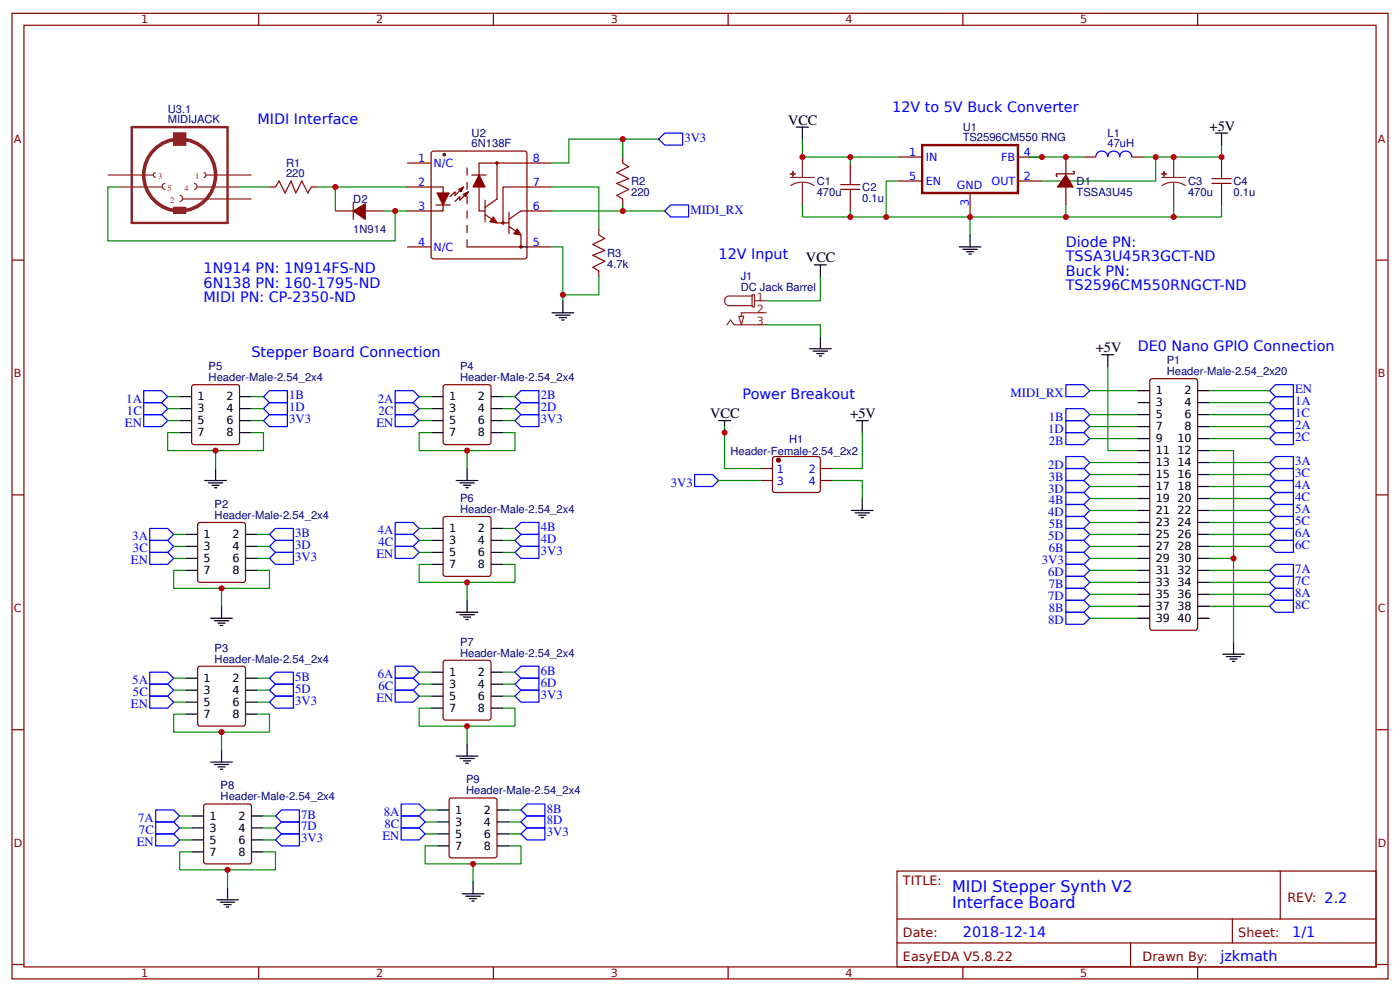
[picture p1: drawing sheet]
<svg xmlns="http://www.w3.org/2000/svg" width="309mm" height="219mm" viewBox="0 0 309 219" stroke-linecap="round" stroke-linejoin="round" font-family="sans-serif">
<g fill="none" stroke="#800" stroke-width=".26">
<path d="M2.6 2.9h304.1v213.3h-304.1zM5.3 5.6h298.7v207.9h-298.7zM57.1 2.9v2.7M109 2.9v2.7M160.9 2.9v2.7M212.7 2.9v2.7M264.6 2.9v2.7M90 36h5.2M95.3 33.6l.5-.2h20.1l.4 .2 .1 23-.2 .5-20.4 .1-.5-.3zM104.2 38.7h3.2M109.8 36v7.9M121.7 36h-15.9v10.6h1.4"/>
<path d="M137.6 34.7v1.3M187.9 36v2.7M198.4 34.7h5.3M198.4 40h5.3M224.9 34.7h5.3M224.9 40h5.3M235.5 34.7v4M237.1 37.9h.2v.5h-3.9v.5h.2M239.4 34.7h2.7M250 34.7h2.7M269.9 34.7v2.6M2.6 57.4h2.7"/>
<path d="M59.5 41.3h1.4M68.8 41.3h1.3M74.1 46.6h4M78.1 44.7v3.7M80.7 46.6h4M90 41.3h7.9v5.3h-7.9M90 54.5h5.2M96.3 45.3h3.2M102.4 41.3l-1.9 1.9v-.8l-1 1M103.5 42.4l-1.9 1.8v-.8l-1.1 1.1M115.1 51.9v2.6h-11.9M115.1 46.6h6.6"/>
<path d="M116.4 54.5h5.3M121.7 41.3h-10.6v7.9M132.3 50.6v1.3M132.3 59.8v1.3M137.6 43.9v1.4M187.9 43.9v2.7M214.3 42.6v5.3M235.5 41.3v4M269.9 42.6v2.7M304 57.4h2.7M42.4 85.2l.5-.2h9.5l.4 .2 .1 12.5-.2 .4-9.8 .1-.5-.3zM98.2 85h9.7l.5 .2 .1 12.5-.3 .4-9.8 .1-.4-.3-.1-12.4z"/>
<path d="M254.1 83.9l.4-.3h9.6l.4 .3 .1 .3v54.5l-.1 .2-.4 .3h-9.6l-.4-.3-.1-.2zM2.6 109.3h2.7M43.9 115.5l9.8-.1 .5 .2v12.5l-.2 .4-9.8 .1-.5-.2v-12.5zM98.2 114.1h9.7l.5 .2 .1 12.5-.3 .4-9.8 .1-.4-.3-.1-12.4zM168 103.5h2.7M168 106.1h2.7M170.9 100.9h10.1l.2 .5v7.1l-.5 .3-9.8-.1-.2-.5v-6.8zM181.2 103.5h2.7M181.2 106.1h2.7M304 109.3h2.7M43.9 147.2l9.8-.1 .5 .3v12.4l-.2 .5-9.8 .1-.5-.3v-12.4zM98.2 145.9l9.7-.1 .5 .3 .1 12.4-.3 .5h-9.8l-.4-.2-.1-12.5z"/>
<path d="M2.6 161.2h2.7M45.2 177.6h9.8l.5 .2 .1 12.5-.3 .4-9.8 .1-.4-.3-.1-12.4zM99.5 176.3l9.8-.1 .4 .3 .1 12.4-.3 .5-9.8 .1-.4-.3-.1-12.4zM304 161.2h2.7M198.2 192.4h105.8v21.1h-105.8zM282.8 192.4v10.6M2.6 213h2.7M57.1 213.5v2.7M109 213.5v2.7M160.9 213.5v2.7M198.2 203h105.8M198.2 208.3h105.8"/>
<path d="M212.7 213.5v2.7M249.8 208.3v5.2M264.6 213.5v2.7M272.3 203v5.3M304 213h2.7"/>
<circle cx="109.8" cy="36" r=".26"/>
<circle cx="111.1" cy="49.2" r=".26"/>
<circle cx="115.1" cy="54.5" r=".26"/>
</g>
<path d="M203.7 32h21.2v10.6h-21.2z" fill="none" stroke="#800" stroke-width=".53"/>
<g fill="none" stroke="#000" stroke-width=".26">
<path d="M175.9 28.1h2.7M177.3 28.1v2.6M268.6 29.4h2.6M269.9 29.4v2.6M115.1 54.5h1.3M179.9 58.5h2.7M181.2 58.5v2.6M211.9 54.5h4.8M212.7 55.1h3.2M213.5 55.6h1.6M214 56.1h.6M214.3 51.9v2.6"/>
<path d="M122 69.1h4.7M122.8 69.6h3.1M123.6 70.1h1.5M124.1 70.7h.5M124.4 66.4v2.7M178.9 77h4.7M179.7 77.5h3.1M180.4 78.1h1.6M181 78.6h.5M181.2 74.4v2.6M243.4 78.3h2.7M244.7 78.3v2.7"/>
<path d="M39.7 87.6h2.6M39.7 90.2h2.6M39.7 92.9h2.6M39.7 95.5h2.6M52.9 87.6h2.7M52.9 90.2h2.7M52.9 92.9h2.7M52.9 95.5h2.7M95.2 87.6h2.7M95.2 90.2h2.7M95.2 92.9h2.7M95.2 95.5h2.7"/>
<path d="M108.5 87.6h2.6M108.5 90.2h2.6M108.5 92.9h2.6M108.5 95.5h2.6M158.7 92.9h2.7M160.1 92.9v2.6M189.2 92.9h2.6M190.5 92.9v2.6M251.4 86.3h2.6M251.4 88.9h2.6M251.4 91.6h2.6M251.4 94.2h2.6"/>
<path d="M251.4 96.9h2.6M251.4 99.5h2.6M264.6 86.3h2.6M264.6 88.9h2.6M264.6 91.6h2.6M264.6 94.2h2.6M264.6 96.9h2.6M264.6 99.5h2.6M41 118h2.7M45.2 106.1h4.8M46 106.7h3.2M46.8 107.2h1.6"/>
<path d="M47.4 107.7h.5M47.6 103.5v2.6M54.2 118h2.7M95.2 116.7h2.7M95.2 119.4h2.7M100.8 106.1h4.8M101.6 106.7h3.2M102.4 107.2h1.6M102.9 107.7h.6M103.2 103.5v2.6M108.5 116.7h2.6M108.5 119.4h2.6"/>
<path d="M188.1 112.7h4.8M188.9 113.3h3.2M189.7 113.8h1.6M190.2 114.3h.6M190.5 110.1v2.6M251.4 102.2h2.6M251.4 104.8h2.6M251.4 107.4h2.6M251.4 110.1h2.6M251.4 112.7h2.6M251.4 115.4h2.6M251.4 118h2.6"/>
<path d="M264.6 102.2h2.6M264.6 104.8h2.6M264.6 107.4h2.6M264.6 110.1h2.6M264.6 112.7h2.6M264.6 115.4h2.6M264.6 118h2.6M41 120.7h2.7M41 123.3h2.7M41 126h2.7M46.6 136.6h4.7M47.4 137.1h3.1"/>
<path d="M48.2 137.6h1.5M48.7 138.1h.5M48.9 133.9v2.7M54.2 120.7h2.7M54.2 123.3h2.7M54.2 126h2.7M95.2 122h2.7M95.2 124.6h2.7M100.8 135.2h4.8M101.6 135.8h3.2M102.4 136.3h1.6M102.9 136.8h.6"/>
<path d="M103.2 132.6v2.6M108.5 122h2.6M108.5 124.6h2.6M251.4 120.7h2.6M251.4 123.3h2.6M251.4 126h2.6M251.4 128.6h2.6M251.4 131.3h2.6M251.4 133.9h2.6M251.4 136.6h2.6M264.6 120.7h2.6M264.6 123.3h2.6"/>
<path d="M264.6 126h2.6M264.6 128.6h2.6M264.6 131.3h2.6M264.6 133.9h2.6M264.6 136.6h2.6M41 149.8h2.7M41 152.4h2.7M41 155.1h2.7M41 157.7h2.7M54.2 149.8h2.7M54.2 152.4h2.7M54.2 155.1h2.7"/>
<path d="M54.2 157.7h2.7M95.2 148.5h2.7M95.2 151.1h2.7M95.2 153.7h2.7M95.2 156.4h2.7M108.5 148.5h2.6M108.5 151.1h2.6M108.5 153.7h2.6M108.5 156.4h2.6M270.1 144.5h4.8M270.9 145h3.2M271.7 145.5h1.6"/>
<path d="M272.3 146.1h.5M272.5 141.8v2.7M46.6 168.3h4.7M47.4 168.8h3.1M48.2 169.4h1.5M48.7 169.9h.5M48.9 165.7v2.6M96.6 178.9h2.6M100.8 167h4.8M101.6 167.5h3.2M102.4 168h1.6M102.9 168.6h.6"/>
<path d="M103.2 164.3v2.7M109.8 178.9h2.6M42.3 180.2h2.7M42.3 182.9h2.7M42.3 185.5h2.7M42.3 188.1h2.7M47.9 198.7h4.8M48.7 199.3h3.2M49.5 199.8h1.6M50.3 196.1v2.6M55.6 180.2h2.6M55.6 182.9h2.6"/>
<path d="M55.6 185.5h2.6M55.6 188.1h2.6M96.6 181.5h2.6M96.6 184.2h2.6M96.6 186.8h2.6M102.1 197.4h4.8M102.9 197.9h3.2M103.7 198.5h1.6M104.2 199h.6M104.5 194.8v2.6M109.8 181.5h2.6M109.8 184.2h2.6"/>
<path d="M109.8 186.8h2.6M50 200.3h.5"/>
</g>
<g fill="none" stroke="#080" stroke-width=".26">
<path d="M137.6 34.7v-4h-11.9v5.3h-4M137.6 30.7h7.9M177.3 30.7v4h21.1M187.9 34.7v1.3M198.4 40h-2.6v7.9h18.5v4M227.5 34.7h11.9M255.3 34.7v5.3h-25.1M269.9 32v2.7h-17.2M26.5 41.3h-2.7v11.9h63.5v-6.6M52.9 41.3h6.6M70.1 41.3h19.9M74.1 41.3v5.3"/>
<path d="M84.7 46.6h5.3M121.7 54.5h2.7v11.9M121.7 41.3h10.6v9.3M137.6 45.3v1.3h-15.9M137.6 46.6h9.2M177.3 45.3v2.6h18.5M187.9 46.6v1.3M235.5 45.3v2.6M259.3 45.3v2.6M269.9 45.3v2.6h-55.6M132.3 61.1v4h-7.9M169.3 71.7h11.9v2.7"/>
<path d="M181.2 61.1v5.3h-11.9M37 92.9h2.7M37 90.2h2.7M37 87.6h2.7M39.7 95.5h-2.7v4h21.2v-4h-2.6M47.6 99.5v4M55.6 92.9h2.6M55.6 90.2h2.6M55.6 87.6h2.6M92.6 92.9h2.6M92.6 90.2h2.6M92.6 87.6h2.6"/>
<path d="M95.2 95.5h-2.6v4h21.2v-4h-2.7M103.2 99.5v4M111.1 92.9h2.7M111.1 90.2h2.7M111.1 87.6h2.7M160.1 94.2v9.3h7.9M190.5 95.5v8h-6.6M240.8 96.9h10.6M240.8 94.2h10.6M240.8 91.6h10.6M240.8 86.3h10.6M244.7 81v18.5h6.7"/>
<path d="M267.2 99.5h5.3v42.3M267.2 96.9h13.3M267.2 94.2h13.3M267.2 91.6h13.3M267.2 86.3h13.3M267.2 88.9h13.3M38.4 118h2.6M56.9 118h2.6M92.6 119.4h2.6M92.6 116.7h2.6M111.1 119.4h2.7M111.1 116.7h2.7"/>
<path d="M158.7 106.1h9.3M183.9 106.1h6.6v4M240.8 118h10.6M240.8 115.4h10.6M240.8 112.7h10.6M240.8 110.1h10.6M240.8 107.4h10.6M240.8 104.8h10.6M240.8 102.2h10.6M267.2 118h13.3M267.2 115.4h13.3M267.2 112.7h13.3"/>
<path d="M267.2 110.1h13.3M267.2 107.4h13.3M267.2 104.8h13.3M267.2 102.2h13.3M38.4 123.3h2.6M38.4 120.7h2.6M41 126h-2.6v3.9h21.1v-3.9h-2.6M48.9 129.9v4M56.9 123.3h2.6M56.9 120.7h2.6M92.6 122h2.6M95.2 124.6h-2.6v4h21.2v-4h-2.7"/>
<path d="M103.2 128.6v4M111.1 122h2.7M240.8 123.3h10.6M240.8 136.6h10.6M240.8 133.9h10.6M240.8 131.3h10.6M240.8 128.6h10.6M240.8 126h10.6M240.8 120.7h10.6M267.2 123.3h5.3M267.2 133.9h13.3M267.2 131.3h13.3"/>
<path d="M267.2 128.6h13.3M267.2 126h13.3M267.2 120.7h13.3M38.4 155.1h2.6M38.4 152.4h2.6M38.4 149.8h2.6M41 157.7h-2.6v4h21.1v-4h-2.6M56.9 155.1h2.6M56.9 152.4h2.6M56.9 149.8h2.6M92.6 153.7h2.6M92.6 151.1h2.6"/>
<path d="M92.6 148.5h2.6M95.2 156.4h-2.6v4h21.2v-4h-2.7M111.1 153.7h2.7M111.1 151.1h2.7M111.1 148.5h2.7M48.9 161.7v4M93.9 178.9h2.7M103.2 160.4v3.9M112.4 178.9h2.7M39.7 185.5h2.6M39.7 182.9h2.6M39.7 180.2h2.6"/>
<path d="M42.3 188.1h-2.6v4h21.2v-4h-2.7M50.3 192.1v4M58.2 185.5h2.7M58.2 182.9h2.7M58.2 180.2h2.7M93.9 184.2h2.7M93.9 181.5h2.7M96.6 186.8h-2.7v4h21.2v-4h-2.7M104.5 190.8v4M112.4 184.2h2.7M112.4 181.5h2.7"/>
</g>
<g fill="none" stroke="#8d2323" stroke-width=".26">
<path d="M23.8 38.7h10.1M34.4 38.1l-.3 .1-.2 .6 .2 .3 .3 .1M38.4 29.4h2.6v2.6h-2.6zM45 38.1l.3 .1 .2 .6-.2 .3-.3 .1M45.5 38.7h10.1M174.6 39.2h5.3M177.3 34.7v4.5M256.6 39.2h5.3M259.3 34.7v4.5M26.5 41.3h9.2M36.5 40.5a.66 .66 0 0 0-.6 .7 .66 .66 0 0 0 .6 .6M39.7 43.2a.66 .66 0 0 1 .6 .6 .66 .66 0 0 1-.6 .7"/>
<path d="M40.2 43.9h15.4M42.9 40.5a.66 .66 0 0 1 .6 .7 .66 .66 0 0 1-.6 .6M43.7 41.3h9.2M177.3 40.2l1.4 .2 1.2 .6M177.3 40.2l-1.4 .2-1.3 .6M177.3 40.2v5.1M259.3 40.2l1.4 .2 1.2 .6M259.3 40.2l-1.4 .2-1.3 .6M259.3 40.2v5.1M160.6 71.7l.8-1 .8 1h7.1M163.2 69.9h1.1l-.5 1.8zM166.2 65.4h-5.1a1.06 1.06 0 0 0-1 1 1.06 1.06 0 0 0 1 1.1h5.1"/>
<path d="M166.2 65.1h.5v2.7h-.5zM166.7 66.4h2.6M169.3 69.1h-5.5v.8"/>
</g>
<g fill="#8d2323" stroke="#8d2323" stroke-width=".26">
<path d="M174.6 38.4h1.1z"/>
<path d="M175.2 37.9v1z"/>
<path d="M256.6 38.4h1.1z"/>
<path d="M257.2 37.9v1z"/>
<path d="M38.4 29.4h2.6v2.6h-2.6z"/>
<path d="M38.4 45.8h2.6v1.3h-2.6z"/>
</g>
<g fill="none" stroke="#a00000" stroke-width=".26">
<path d="M137.6 36l1.3 .8-2.6 1.3 2.6 1.3-2.6 1.1 2.6 1.3-2.6 1.4 1.3 .7M187.9 38.7v2.1M267.8 39.4h4.2M269.9 37.3v2.1M60.9 41.3l.7-1.3 1.4 2.6 1.3-2.6 1.1 2.6 1.3-2.6 1.3 2.6 .8-1.3M107.2 44.2v4.8M107.2 47.4l1.5 1M109.8 43.9l-2.6 1.9M109.8 49.2h2.6M112.4 50l1.6 1.1M112.4 46.9v4.7M115.1 46.6l-2.7 1.8"/>
<path d="M132.3 51.9l1.3 .8-2.6 1.3 2.6 1.3-2.6 1.1 2.6 1.3-2.6 1.3 1.3 .8M185.7 40.8h4.3M185.7 41.8h4.3M187.9 41.8v2.1M267.8 40.5h4.2M269.9 40.5v2.1"/>
</g>
<g fill="#800" stroke="#800" stroke-width=".26">
<path d="M235.5 38.7l1.6 2.6h-3.5z"/>
<path d="M96.6 42.6h2.6l-1.3 2.7z"/>
<path d="M102.4 42.9l1.1-.5-.6 1z"/>
<path d="M101.3 41.8l1.1-.5-.5 1.1z"/>
<path d="M105.8 38.7l1.4 2.6h-2.7z"/>
<path d="M78.1 46.6l2.6-1.6v3.4z"/>
<circle cx="98.2" cy="34.2" r=".26"/>
<circle cx="172" cy="101.6" r=".4"/>
</g>
<g fill="none" stroke="#00f" stroke-width=".26">
<path d="M145.5 30.7l1.3-1.3h4v2.6h-4zM242.1 34.7a1.32 1.32 0 0 1 1.3-1.3 1.32 1.32 0 0 1 1.3 1.3 1.32 1.32 0 0 1 1.4-1.3 1.32 1.32 0 0 1 1.3 1.3 1.32 1.32 0 0 1 1.3-1.3 1.32 1.32 0 0 1 1.3 1.3M146.8 46.6l1.4-1.3h3.9v2.6h-3.9zM31.7 91.6h4l1.3 1.3-1.3 1.3h-4zM31.7 88.9h4l1.3 1.3-1.3 1.4h-4zM31.7 86.3h4l1.3 1.3-1.3 1.3h-4zM58.2 87.6l1.3-1.3h4v2.6h-4zM58.2 92.9l1.3-1.3h4v2.6h-4zM59.5 88.9h4v2.7h-4l-1.3-1.4zM87.3 91.6h4l1.3 1.3-1.3 1.3h-4zM87.3 88.9h4l1.3 1.3-1.3 1.4h-4zM87.3 86.3h4l1.3 1.3-1.3 1.3h-4z"/>
<path d="M113.8 92.9l1.3-1.3h4v2.6h-4zM115.1 86.3h4v2.6h-4l-1.3-1.3zM115.1 88.9h4v2.7h-4l-1.3-1.4zM235.5 85h3.9l1.4 1.3-1.4 1.3h-3.9zM235.5 90.2h3.9l1.4 1.4-1.4 1.3h-3.9zM235.5 92.9h3.9l1.4 1.3-1.4 1.3h-3.9zM235.5 95.5h3.9l1.4 1.4-1.4 1.3h-3.9zM280.5 96.9l1.3-1.4h4v2.7h-4zM280.5 94.2l1.3-1.3h4v2.6h-4zM280.5 91.6l1.3-1.4h4v2.7h-4zM280.5 88.9l1.3-1.3h4v2.6h-4zM280.5 86.3l1.3-1.3h4v2.6h-4z"/>
<path d="M33.1 119.4h3.9l1.4 1.3-1.4 1.3h-3.9zM33.1 116.7h3.9l1.4 1.3-1.4 1.4h-3.9zM59.5 118l1.4-1.3h3.9v2.7h-3.9zM87.3 118h4l1.3 1.4-1.3 1.3h-4zM87.3 115.4h4l1.3 1.3-1.3 1.3h-4zM113.8 116.7l1.3-1.3h4v2.6h-4zM113.8 119.4l1.3-1.4h4v2.7h-4zM153.5 104.8h3.9l1.3 1.3-1.3 1.3h-3.9zM235.5 100.8h3.9l1.4 1.4-1.4 1.3h-3.9zM235.5 103.5h3.9l1.4 1.3-1.4 1.3h-3.9zM235.5 106.1h3.9l1.4 1.3-1.4 1.4h-3.9zM235.5 108.8h3.9l1.4 1.3-1.4 1.3h-3.9z"/>
<path d="M235.5 111.4h3.9l1.4 1.3-1.4 1.4h-3.9zM235.5 114.1h3.9l1.4 1.3-1.4 1.3h-3.9zM235.5 116.7h3.9l1.4 1.3-1.4 1.4h-3.9zM235.5 119.4h3.9l1.4 1.3-1.4 1.3h-3.9zM280.5 118l1.3-1.3h4v2.7h-4zM280.5 115.4l1.3-1.3h4v2.6h-4zM280.5 112.7l1.3-1.3h4v2.7h-4zM280.5 110.1l1.3-1.3h4v2.6h-4zM280.5 107.4l1.3-1.3h4v2.7h-4zM280.5 104.8l1.3-1.3h4v2.6h-4zM280.5 102.2l1.3-1.4h4v2.7h-4zM33.1 122h3.9l1.4 1.3-1.4 1.3h-3.9z"/>
<path d="M59.5 120.7l1.4-1.3h3.9v2.6h-3.9zM59.5 123.3l1.4-1.3h3.9v2.6h-3.9zM87.3 120.7h4l1.3 1.3-1.3 1.3h-4zM115.1 120.7h4v2.6h-4l-1.3-1.3zM235.5 122h3.9l1.4 1.3-1.4 1.3h-3.9zM235.5 124.6h3.9l1.4 1.4-1.4 1.3h-3.9zM235.5 127.3h3.9l1.4 1.3-1.4 1.3h-3.9zM235.5 129.9h3.9l1.4 1.4-1.4 1.3h-3.9zM235.5 132.6h3.9l1.4 1.3-1.4 1.3h-3.9zM235.5 135.2h3.9l1.4 1.4-1.4 1.3h-3.9zM280.5 133.9l1.3-1.3h4v2.6h-4zM280.5 131.3l1.3-1.4h4v2.7h-4z"/>
<path d="M280.5 128.6l1.3-1.3h4v2.6h-4zM280.5 126l1.3-1.4h4v2.7h-4zM280.5 120.7l1.3-1.3h4v2.6h-4zM33.1 153.7h3.9l1.4 1.4-1.4 1.3h-3.9zM33.1 151.1h3.9l1.4 1.3-1.4 1.3h-3.9zM33.1 148.5h3.9l1.4 1.3-1.4 1.3h-3.9zM59.5 152.4l1.4-1.3h3.9v2.6h-3.9zM59.5 155.1l1.4-1.4h3.9v2.7h-3.9zM60.9 148.5h3.9v2.6h-3.9l-1.4-1.3zM87.3 152.4h4l1.3 1.3-1.3 1.4h-4zM87.3 149.8h4l1.3 1.3-1.3 1.3h-4zM87.3 147.1h4l1.3 1.4-1.3 1.3h-4z"/>
<path d="M113.8 148.5l1.3-1.4h4v2.7h-4zM113.8 151.1l1.3-1.3h4v2.6h-4zM115.1 152.4h4v2.7h-4l-1.3-1.4zM34.4 178.9h4l1.3 1.3-1.3 1.3h-4zM88.6 177.6h4l1.3 1.3-1.3 1.3h-4zM115.1 178.9l1.3-1.3h4v2.6h-4zM34.4 184.2h4l1.3 1.3-1.3 1.3h-4zM34.4 181.5h4l1.3 1.4-1.3 1.3h-4zM60.9 180.2l1.3-1.3h3.9v2.6h-3.9zM60.9 182.9l1.3-1.4h3.9v2.7h-3.9zM60.9 185.5l1.3-1.3h3.9v2.6h-3.9zM88.6 182.9h4l1.3 1.3-1.3 1.3h-4z"/>
<path d="M88.6 180.2h4l1.3 1.3-1.3 1.4h-4zM115.1 181.5l1.3-1.3h4v2.7h-4zM115.1 184.2l1.3-1.3h4v2.6h-4z"/>
</g>
<g fill="#a00000" stroke="#a00000" stroke-width=".26">
<path d="M109 47.9l.8 1.3-1.6-.2z"/>
<path d="M114.3 50.6l.8 1.3-1.6-.3z"/>
</g>
<path d="M103.2 54.5v-18.5" fill="none" stroke="#800" stroke-width=".26" stroke-dasharray="1.6 1.6"/>
<path d="M29.1 28.1h21.2v21.1h-21.2z" fill="none" stroke="#8d2323" stroke-width=".53"/>
<circle cx="39.7" cy="38.7" r="7.9" fill="none" stroke="#8d2323" stroke-width=".79" stroke-linecap="butt"/>
<g fill="#c00">
<circle cx="259.3" cy="47.9" r=".66"/>
<circle cx="235.5" cy="47.9" r=".66"/>
<circle cx="187.9" cy="34.7" r=".66"/>
<circle cx="160.1" cy="95.5" r=".66"/>
<circle cx="50.3" cy="192.1" r=".66"/>
<circle cx="103.2" cy="128.6" r=".66"/>
<circle cx="48.9" cy="161.7" r=".66"/>
<circle cx="47.6" cy="99.5" r=".66"/>
<circle cx="272.5" cy="123.3" r=".66"/>
<circle cx="87.3" cy="46.6" r=".66"/>
<circle cx="137.6" cy="46.6" r=".66"/>
<circle cx="124.4" cy="65.1" r=".66"/>
<circle cx="230.2" cy="34.7" r=".66"/>
<circle cx="195.8" cy="47.9" r=".66"/>
<circle cx="177.3" cy="34.7" r=".66"/>
<circle cx="214.3" cy="47.9" r=".66"/>
<circle cx="235.5" cy="34.7" r=".66"/>
<circle cx="74.1" cy="41.3" r=".66"/>
<circle cx="137.6" cy="30.7" r=".66"/>
<circle cx="48.9" cy="129.9" r=".66"/>
<circle cx="103.2" cy="99.5" r=".66"/>
<circle cx="103.2" cy="160.4" r=".66"/>
<circle cx="104.5" cy="190.8" r=".66"/>
<circle cx="187.9" cy="47.9" r=".66"/>
<circle cx="269.9" cy="34.7" r=".66"/>
<circle cx="259.3" cy="34.7" r=".66"/>
<circle cx="255.3" cy="34.7" r=".66"/>
</g>
<g font-size="3.5" fill="#00f">
<text x="210.3" y="196.9">MIDI Stepper Synth V2</text>
<text x="210.3" y="200.4">Interface Board</text>
</g>
<g font-size="3.2" fill="#00f">
<text x="56.9" y="27.3">MIDI Interface</text>
<text x="197.1" y="24.6">12V to 5V Buck Converter</text>
<text x="158.7" y="57.2">12V Input</text>
<text x="235.5" y="54.5">Diode PN:</text>
<text x="235.5" y="57.7">TSSA3U45R3GCT-ND</text>
<text x="45" y="60.4">1N914 PN: 1N914FS-ND</text>
<text x="45" y="63.5">6N138 PN: 160-1795-ND</text>
<text x="235.5" y="60.9">Buck PN:</text>
<text x="235.5" y="64.1">TS2596CM550RNGCT-ND</text>
<text x="45" y="66.7">MIDI PN: CP-2350-ND</text>
<text x="251.4" y="77.5">DE0 Nano GPIO Connection</text>
<text x="55.6" y="78.9">Stepper Board Connection</text>
<text x="164" y="88.1">Power Breakout</text>
<text x="212.7" y="206.9">2018-12-14</text>
<text x="285.5" y="206.9">1/1</text>
<text x="269.6" y="212.2">jzkmath</text>
</g>
<g font-size="3.2">
<text x="174.1" y="27.5">VCC</text>
<text x="267.2" y="28.9">+5V</text>
<text x="178.1" y="58">VCC</text>
<text x="242.1" y="77.8">+5V</text>
<text x="156.9" y="92.4">VCC</text>
<text x="187.9" y="92.4">+5V</text>
</g>
<g font-size="2.8" fill="#00f">
<text x="151.2" y="31.3">3V3</text>
<text x="152.5" y="47.2">MIDI_RX</text>
<text x="27.9" y="88.9">1A</text>
<text x="63.9" y="88.2">1B</text>
<text x="83.5" y="88.9">2A</text>
<text x="119.5" y="88.2">2B</text>
<text x="223.3" y="87.6">MIDI_RX</text>
<text x="286.1" y="89.5">1A</text>
<text x="286.1" y="86.9">EN</text>
<text x="27.6" y="94.2">EN</text>
<text x="28.1" y="91.6">1C</text>
<text x="63.9" y="90.8">1D</text>
<text x="63.9" y="93.5">3V3</text>
<text x="83.2" y="94.2">EN</text>
<text x="83.6" y="91.6">2C</text>
<text x="119.5" y="90.8">2D</text>
<text x="119.5" y="93.5">3V3</text>
<text x="231.6" y="95.5">1D</text>
<text x="231.7" y="92.9">1B</text>
<text x="286.1" y="94.8">2A</text>
<text x="286.1" y="92.2">1C</text>
<text x="231.7" y="98.2">2B</text>
<text x="286.1" y="97.5">2C</text>
<text x="148.2" y="107.4">3V3</text>
<text x="231.6" y="103.5">2D</text>
<text x="231.7" y="106.1">3B</text>
<text x="286.1" y="105.4">3C</text>
<text x="286.1" y="102.7">3A</text>
<text x="231.6" y="108.8">3D</text>
<text x="231.7" y="111.4">4B</text>
<text x="286.1" y="113.3">5A</text>
<text x="286.1" y="110.7">4C</text>
<text x="286.1" y="108">4A</text>
<text x="29.2" y="119.4">3A</text>
<text x="65.2" y="118.6">3B</text>
<text x="83.5" y="118">4A</text>
<text x="119.5" y="117.3">4B</text>
<text x="119.5" y="119.9">4D</text>
<text x="231.6" y="114.1">4D</text>
<text x="231.6" y="119.4">5D</text>
<text x="231.7" y="116.7">5B</text>
<text x="286.1" y="118.6">6A</text>
<text x="286.1" y="116">5C</text>
<text x="28.9" y="124.6">EN</text>
<text x="29.4" y="122">3C</text>
<text x="65.2" y="121.2">3D</text>
<text x="65.2" y="123.9">3V3</text>
<text x="83.2" y="123.3">EN</text>
<text x="83.6" y="120.7">4C</text>
<text x="119.5" y="122.6">3V3</text>
<text x="230.2" y="124.6">3V3</text>
<text x="231.7" y="122">6B</text>
<text x="286.1" y="121.3">6C</text>
<text x="231.6" y="127.3">6D</text>
<text x="231.7" y="129.9">7B</text>
<text x="286.1" y="131.8">8A</text>
<text x="286.1" y="129.2">7C</text>
<text x="286.1" y="126.6">7A</text>
<text x="231.6" y="132.6">7D</text>
<text x="231.6" y="137.9">8D</text>
<text x="231.7" y="135.2">8B</text>
<text x="286.1" y="134.5">8C</text>
<text x="83.5" y="149.8">6A</text>
<text x="119.5" y="149">6B</text>
<text x="29.2" y="151.1">5A</text>
<text x="29.4" y="153.7">5C</text>
<text x="65.2" y="150.3">5B</text>
<text x="65.2" y="153">5D</text>
<text x="65.2" y="155.6">3V3</text>
<text x="83.2" y="155.1">EN</text>
<text x="83.6" y="152.4">6C</text>
<text x="119.5" y="151.7">6D</text>
<text x="119.5" y="154.3">3V3</text>
<text x="28.9" y="156.4">EN</text>
<text x="120.8" y="179.4">8B</text>
<text x="30.5" y="181.5">7A</text>
<text x="30.7" y="184.2">7C</text>
<text x="66.6" y="180.8">7B</text>
<text x="66.6" y="183.4">7D</text>
<text x="84.5" y="185.5">EN</text>
<text x="84.8" y="180.2">8A</text>
<text x="84.9" y="182.9">8C</text>
<text x="120.8" y="182.1">8D</text>
<text x="120.8" y="184.7">3V3</text>
<text x="30.2" y="186.8">EN</text>
<text x="66.6" y="186.1">3V3</text>
</g>
<g font-size="2.8" fill="#800">
<text x="199.5" y="195.6">TITLE:</text>
<text x="284.4" y="199.3">REV: 2.2</text>
<text x="199.5" y="206.9">Date:</text>
<text x="273.6" y="206.9">Sheet:</text>
<text x="199.5" y="212.2">EasyEDA V5.8.22</text>
<text x="252.4" y="212.2">Drawn By:</text>
</g>
<g font-size="2.5" fill="#800">
<text x="31.2" y="5.2">1</text>
<text x="83.1" y="5.2">2</text>
<text x="134.9" y="5.2">3</text>
<text x="186.8" y="5.2">4</text>
<text x="238.7" y="5.2">5</text>
<text x="3" y="31.5">A</text>
<text x="304.4" y="31.5">A</text>
<text x="3" y="83.4">B</text>
<text x="304.4" y="83.4">B</text>
<text x="3" y="135.2">C</text>
<text x="304.4" y="135.2">C</text>
<text x="3" y="187.1">D</text>
<text x="304.4" y="187.1">D</text>
<text x="31.2" y="215.8">1</text>
<text x="83.1" y="215.8">2</text>
<text x="134.9" y="215.8">3</text>
<text x="186.8" y="215.8">4</text>
<text x="238.7" y="215.8">5</text>
</g>
<g font-size="2.5" fill="#000080">
<text x="37.1" y="27.3">MIDIJACK</text>
<text x="37.1" y="25">U3.1</text>
<text x="212.7" y="29">U1</text>
<text x="104.2" y="32.6">6N138F</text>
<text x="104.2" y="30.3">U2</text>
<text x="212.7" y="31.2">TS2596CM550 RNG</text>
<text x="244.7" y="32.6">47uH</text>
<text x="244.7" y="30.2">L1</text>
<text x="63.2" y="39.2">220</text>
<text x="63.2" y="36.9">R1</text>
<text x="139.4" y="40.8">R2</text>
<text x="180.4" y="40.9">C1</text>
<text x="237.9" y="40.8">D1</text>
<text x="262.5" y="40.9">C3</text>
<text x="272.5" y="40.8">C4</text>
<text x="78.1" y="44.9">D2</text>
<text x="139.4" y="43.2">220</text>
<text x="180.4" y="43.2">470u</text>
<text x="190.5" y="44.5">0.1u</text>
<text x="190.5" y="42.2">C2</text>
<text x="237.9" y="43.2">TSSA3U45</text>
<text x="262.5" y="43.2">470u</text>
<text x="272.5" y="43.2">0.1u</text>
<text x="78.1" y="51.5">1N914</text>
<text x="134.1" y="59.1">4.7k</text>
<text x="134.1" y="56.7">R3</text>
<text x="163.6" y="64.3">DC Jack Barrel</text>
<text x="163.6" y="61.9">J1</text>
<text x="46.1" y="81.7">P5</text>
<text x="101.7" y="81.7">P4</text>
<text x="257.8" y="80.4">P1</text>
<text x="257.8" y="82.8">Header-Male-2.54_2x20</text>
<text x="46.1" y="84.2">Header-Male-2.54_2x4</text>
<text x="101.7" y="84.2">Header-Male-2.54_2x4</text>
<text x="161.4" y="100.5">Header-Female-2.54_2x2</text>
<text x="174.3" y="97.8">H1</text>
<text x="47.4" y="112.2">P2</text>
<text x="101.7" y="110.9">P6</text>
<text x="101.7" y="113.3">Header-Male-2.54_2x4</text>
<text x="47.4" y="114.6">Header-Male-2.54_2x4</text>
<text x="47.4" y="143.9">P3</text>
<text x="101.7" y="142.6">P7</text>
<text x="47.4" y="146.3">Header-Male-2.54_2x4</text>
<text x="101.7" y="145">Header-Male-2.54_2x4</text>
<text x="103" y="173">P9</text>
<text x="48.7" y="174.4">P8</text>
<text x="48.7" y="176.8">Header-Male-2.54_2x4</text>
<text x="103" y="175.4">Header-Male-2.54_2x4</text>
</g>
<g font-size="2.5" fill="#00f">
<text x="92.4" y="35.7">1</text>
<text x="117.7" y="35.7">8</text>
<text x="200.8" y="34.4">1</text>
<text x="204.5" y="35.5">IN</text>
<text x="221.2" y="35.5">FB</text>
<text x="226.2" y="34.4">4</text>
<text x="92.4" y="41">2</text>
<text x="95.8" y="36.8">N/C</text>
<text x="117.7" y="41">7</text>
<text x="200.8" y="39.7">5</text>
<text x="204.5" y="40.8">EN</text>
<text x="211.4" y="41.8">GND</text>
<text x="219.1" y="40.8">OUT</text>
<text x="226.2" y="39.7">2</text>
<text x="92.4" y="46.3">3</text>
<text x="117.7" y="46.3">6</text>
<text x="214" y="45.5" transform="rotate(-90 214 45.5)">3</text>
<text x="92.4" y="54.3">4</text>
<text x="95.8" y="55.3">N/C</text>
<text x="117.7" y="54.3">5</text>
<text x="171.6" y="104.5">1</text>
<text x="171.6" y="107.2">3</text>
<text x="178.7" y="107.2">4</text>
<text x="178.7" y="104.5">2</text>
</g>
<g font-size="2.5" fill="#8d2323">
<text x="167.2" y="66.4">1</text>
<text x="167.2" y="69.1">2</text>
<text x="167.2" y="71.7">3</text>
</g>
<g font-size="2.5">
<text x="43.7" y="88.4">1</text>
<text x="50" y="88.4">2</text>
<text x="99.2" y="88.4">1</text>
<text x="105.6" y="88.4">2</text>
<text x="255.3" y="87.1">1</text>
<text x="255.3" y="89.7">3</text>
<text x="261.7" y="87.1">2</text>
<text x="261.7" y="89.7">4</text>
<text x="43.7" y="91">3</text>
<text x="43.7" y="93.7">5</text>
<text x="50" y="91">4</text>
<text x="50" y="93.7">6</text>
<text x="99.2" y="91">3</text>
<text x="99.2" y="93.7">5</text>
<text x="105.6" y="91">4</text>
<text x="105.6" y="93.7">6</text>
<text x="255.3" y="92.4">5</text>
<text x="255.3" y="95">7</text>
<text x="261.7" y="92.4">6</text>
<text x="261.7" y="95">8</text>
<text x="43.7" y="96.3">7</text>
<text x="50" y="96.3">8</text>
<text x="99.2" y="96.3">7</text>
<text x="105.6" y="96.3">8</text>
<text x="255.3" y="97.7">9</text>
<text x="255.3" y="100.3">11</text>
<text x="260.1" y="97.7">10</text>
<text x="260.1" y="100.3">12</text>
<text x="255.3" y="102.9">13</text>
<text x="255.3" y="105.6">15</text>
<text x="260.1" y="102.9">14</text>
<text x="260.1" y="105.6">16</text>
<text x="255.3" y="108.2">17</text>
<text x="255.3" y="110.9">19</text>
<text x="255.3" y="113.5">21</text>
<text x="260.1" y="108.2">18</text>
<text x="260.1" y="110.9">20</text>
<text x="260.1" y="113.5">22</text>
<text x="45" y="118.8">1</text>
<text x="51.3" y="118.8">2</text>
<text x="99.2" y="117.5">1</text>
<text x="105.6" y="117.5">2</text>
<text x="255.3" y="116.2">23</text>
<text x="255.3" y="118.8">25</text>
<text x="260.1" y="116.2">24</text>
<text x="260.1" y="118.8">26</text>
<text x="45" y="121.5">3</text>
<text x="45" y="124.1">5</text>
<text x="51.3" y="121.5">4</text>
<text x="51.3" y="124.1">6</text>
<text x="99.2" y="120.1">3</text>
<text x="99.2" y="122.8">5</text>
<text x="99.2" y="125.4">7</text>
<text x="105.6" y="120.1">4</text>
<text x="105.6" y="122.8">6</text>
<text x="105.6" y="125.4">8</text>
<text x="255.3" y="121.5">27</text>
<text x="255.3" y="124.1">29</text>
<text x="260.1" y="121.5">28</text>
<text x="260.1" y="124.1">30</text>
<text x="45" y="126.8">7</text>
<text x="51.3" y="126.8">8</text>
<text x="255.3" y="126.8">31</text>
<text x="255.3" y="129.4">33</text>
<text x="260.1" y="126.8">32</text>
<text x="260.1" y="129.4">34</text>
<text x="255.3" y="132.1">35</text>
<text x="255.3" y="134.7">37</text>
<text x="255.3" y="137.3">39</text>
<text x="260.1" y="132.1">36</text>
<text x="260.1" y="134.7">38</text>
<text x="260.1" y="137.3">40</text>
<text x="99.2" y="149.3">1</text>
<text x="105.6" y="149.3">2</text>
<text x="45" y="150.6">1</text>
<text x="45" y="153.2">3</text>
<text x="45" y="155.9">5</text>
<text x="51.3" y="150.6">2</text>
<text x="51.3" y="153.2">4</text>
<text x="51.3" y="155.9">6</text>
<text x="99.2" y="151.9">3</text>
<text x="99.2" y="154.5">5</text>
<text x="105.6" y="151.9">4</text>
<text x="105.6" y="154.5">6</text>
<text x="45" y="158.5">7</text>
<text x="51.3" y="158.5">8</text>
<text x="99.2" y="157.2">7</text>
<text x="105.6" y="157.2">8</text>
<text x="100.5" y="179.7">1</text>
<text x="106.9" y="179.7">2</text>
<text x="46.3" y="181">1</text>
<text x="46.3" y="183.6">3</text>
<text x="52.7" y="181">2</text>
<text x="52.7" y="183.6">4</text>
<text x="100.5" y="182.3">3</text>
<text x="100.5" y="185">5</text>
<text x="106.9" y="182.3">4</text>
<text x="106.9" y="185">6</text>
<text x="46.3" y="186.3">5</text>
<text x="46.3" y="188.9">7</text>
<text x="52.7" y="186.3">6</text>
<text x="52.7" y="188.9">8</text>
<text x="100.5" y="187.6">7</text>
<text x="106.9" y="187.6">8</text>
</g>
<g font-size="1.9" fill="#8d2323">
<text x="34.9" y="39.4">3</text>
<text x="43.1" y="39.4">1</text>
<text x="37" y="42.1">5</text>
<text x="37.6" y="44.7">2</text>
<text x="40.7" y="42.1">4</text>
</g>
</svg>
